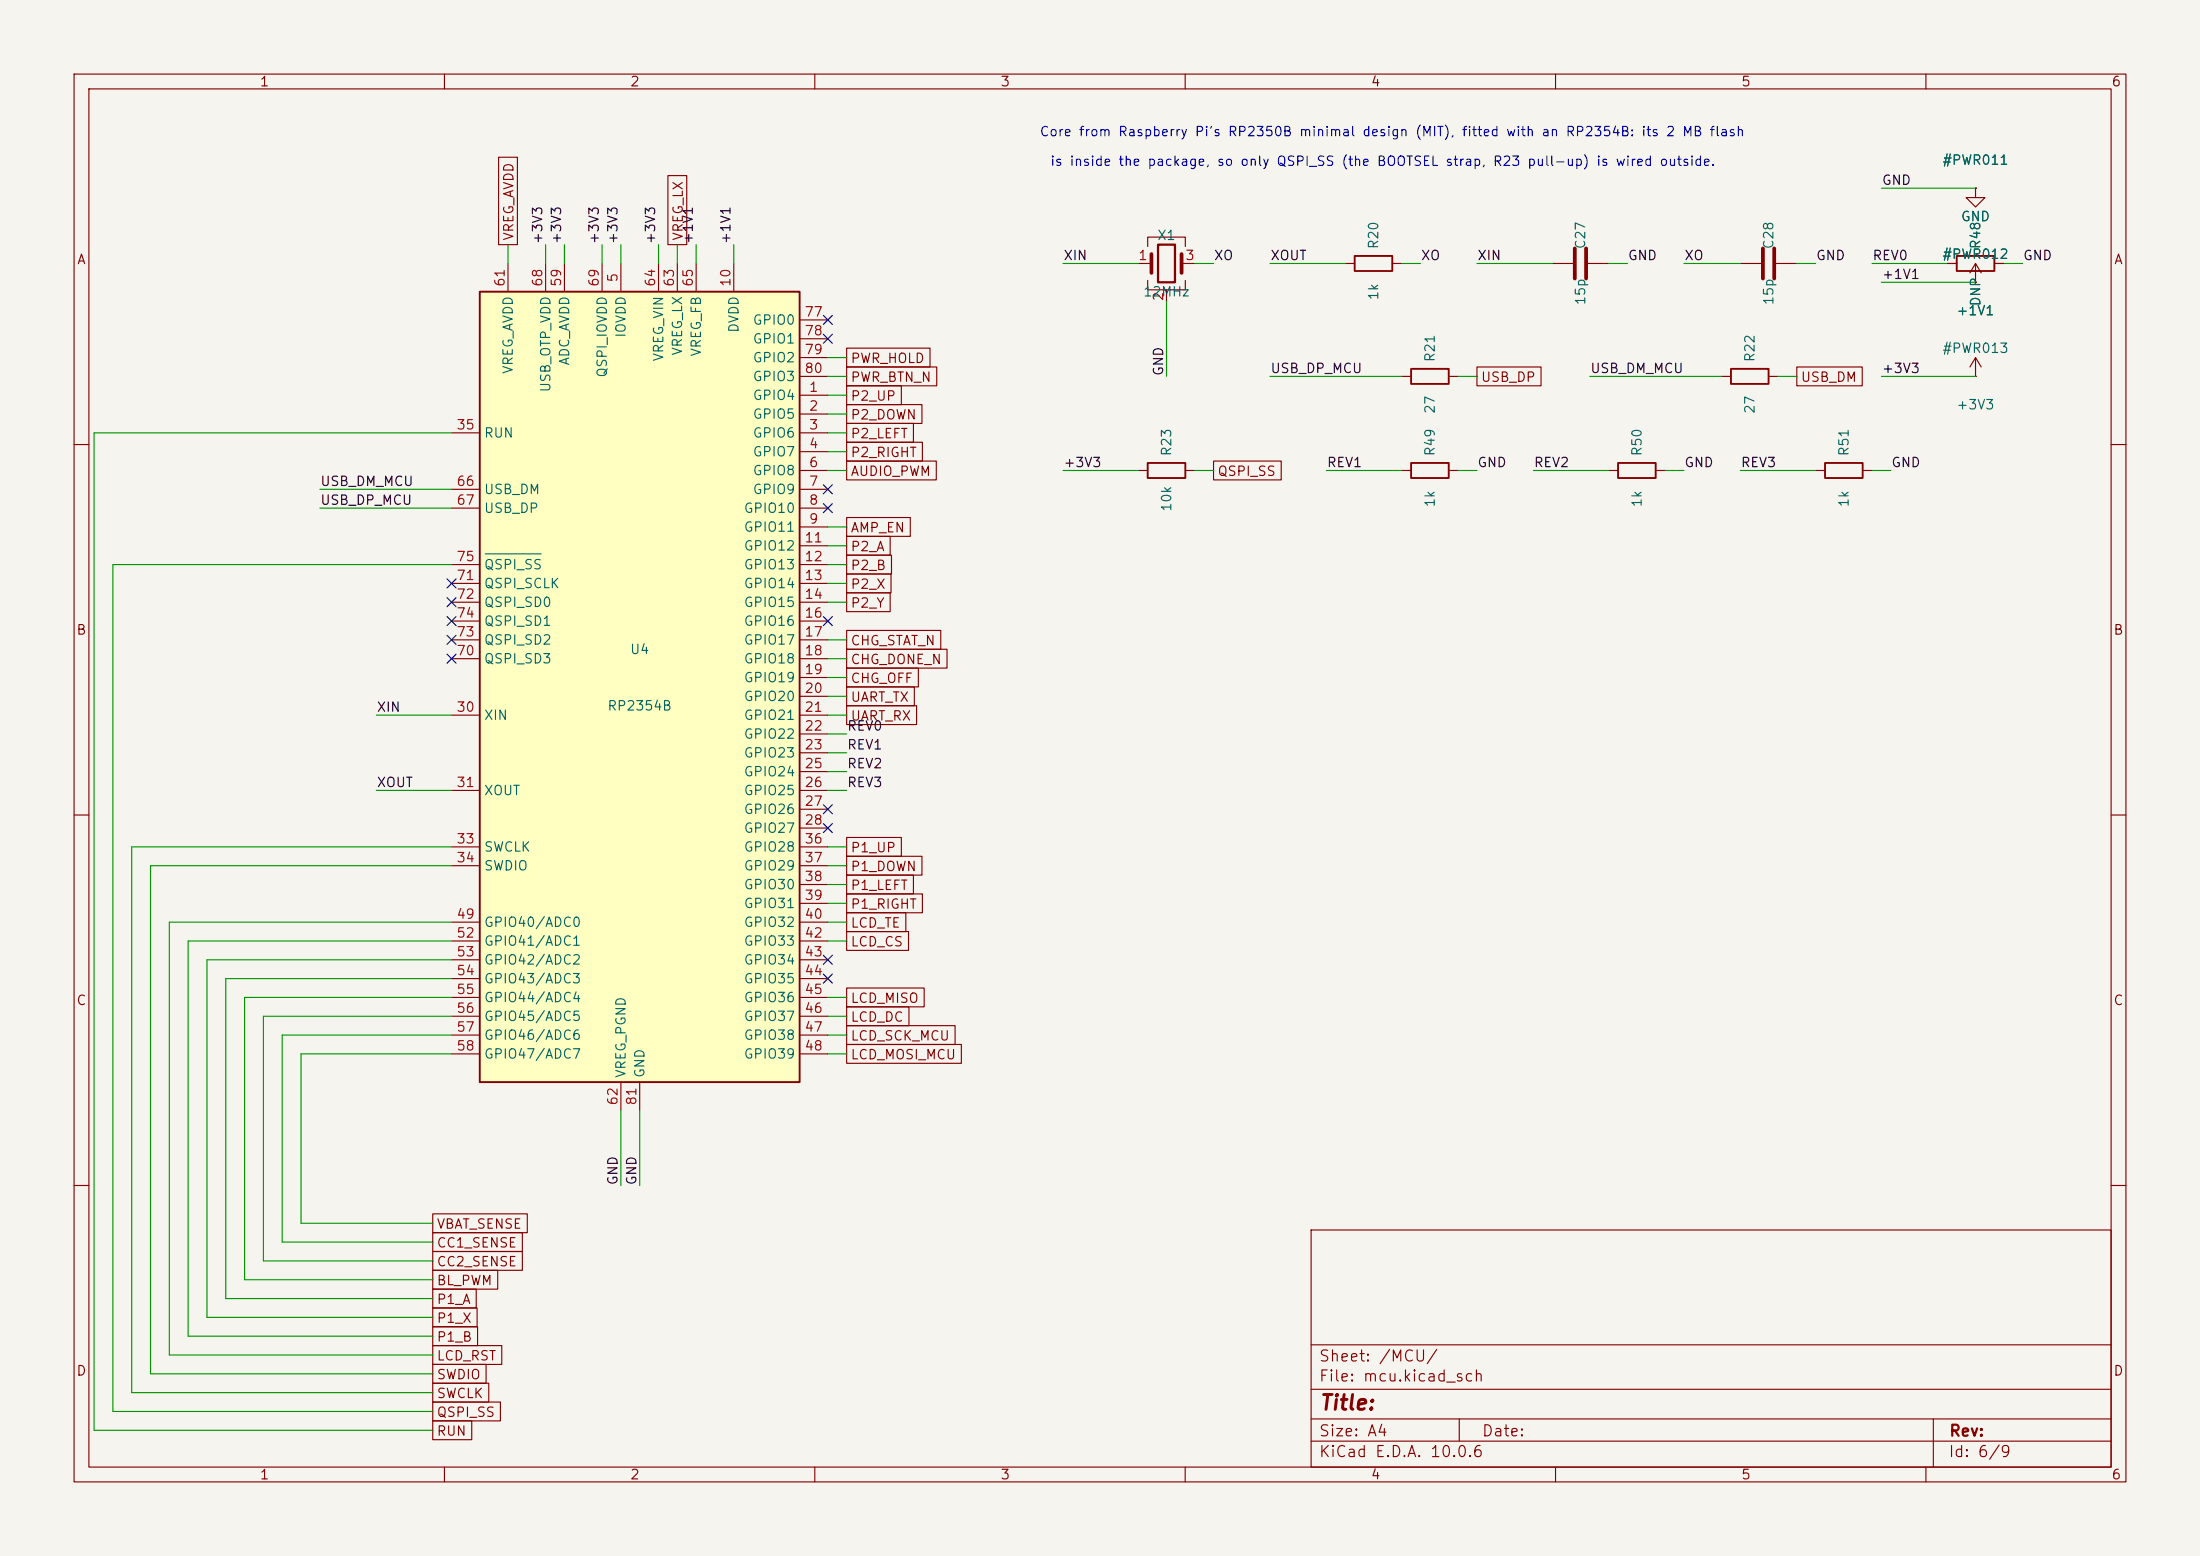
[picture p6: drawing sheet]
<svg xmlns="http://www.w3.org/2000/svg" width="297mm" height="210mm" viewBox="0 0 297 210" stroke-linecap="round" stroke-linejoin="round" font-family="sans-serif">
<path d="M0 0h297v210h-297z" fill="#f5f4ef" stroke="#f5f4ef" stroke-width=".14"/>
<g fill="none" stroke="#840000" stroke-width=".15">
<path d="M10 10h277v190h-277zM12 12h273v186h-273zM60 10v2M110 10v2M160 10v2M210 10v2M260 10v2M10 60h2M153.7 63.5h1.2M160 63.5h1.3M245.1 63.5h1.3M251.5 63.5h1.2"/>
<path d="M285 60h2M10 110h2M285 110h2M10 160h2M177 166h108v32h-108zM285 160h2M60 198v2M110 198v2M160 198v2M177 194.5h108M177 191.5h108M177 187.5h108"/>
<path d="M177 181.5h108M197 191.5v3M210 198v2M260 198v2M261 191.5v6.5"/>
</g>
<path d="M154.9 62.5h5.1v2h-5.1zM246.4 62.5h5.1v2h-5.1z" fill="none" stroke="#840000" stroke-width=".25"/>
<path d="M64.8 39.4h43.1v106.7h-43.1z" fill="#ffffc2"/>
<path d="M64.8 39.4h43.1v106.7h-43.1zM182.9 34.5h5.1v2.1h-5.1zM264.2 34.5h5v2.1h-5zM190.5 49.8h5.1v2h-5.1zM233.7 49.8h5.1v2h-5.1zM190.5 62.5h5.1v2h-5.1zM218.4 62.5h5.1v2h-5.1z" fill="none" stroke="#840000" stroke-width=".25"/>
<g fill="none" stroke="#840000" stroke-width=".15">
<path d="M67.3 21.2h2.6v11.8h-2.6zM68.6 35.6v3.8M73.7 35.6v3.8M76.2 35.6v3.8M81.3 35.6v3.8M83.8 35.6v3.8M88.9 35.6v3.8M90.2 23.7h2.5v9.3h-2.5zM91.4 35.6v3.8M94 35.6v3.8M99.1 35.6v3.8M153.7 35.6h1.7"/>
<path d="M154.9 33.3v-1.3h5.1v1.3M154.9 37.8v1.3h5.1v-1.3M157.5 39.1v1.5M159.5 35.6h1.8M181.6 35.6h1.3M188 35.6h1.2M209.5 35.6h2.8M214.4 35.6h2.8M234.9 35.6h2.8M239.8 35.6h2.8M262.9 35.6h1.3M266.7 25.4v1.3h1.3l-1.3 1.2-1.3-1.2h1.3"/>
<path d="M266.7 25.4h.1M266.7 38.1h.1M266.7 35.6v2.5M266.7 35.6l-.8 1.2M266.7 35.6l.8 1.2M269.2 35.6h1.3M61 58.4h3.8M107.9 53.3h3.9M107.9 55.9h3.9M107.9 58.4h3.9M107.9 43.2h3.9M107.9 45.7h3.9"/>
<path d="M107.9 48.3h3.9M107.9 50.8h3.9M114.3 57.1h9v2.6h-9zM114.3 59.7h10.2v2.5h-10.2zM114.3 52.1h7.4v2.5h-7.4zM114.3 47h11.3v2.5h-11.3zM114.3 49.5h12.2v2.6h-12.2zM114.3 54.6h10.2v2.6h-10.2zM189.2 50.8h1.3M195.6 50.8h1.2M199.4 49.5h8.6v2.6h-8.6zM232.4 50.8h1.3"/>
<path d="M238.8 50.8h1.2M242.6 49.5h8.8v2.6h-8.8zM266.7 50.8h.1M266.7 48.3l-.8 1.2M266.7 48.3l.8 1.2M266.7 48.3v2.5M61 66h3.8M61 68.6h3.8M61 76.2h3.8M61 78.7h3.8M107.9 61h3.9M107.9 63.5h3.9"/>
<path d="M107.9 66h3.9M107.9 68.6h3.9M107.9 71.1h3.9M107.9 73.7h3.9M107.9 76.2h3.9M107.9 78.7h3.9M114.3 77.5h6v2.5h-6zM114.3 74.9h6.1v2.6h-6.1zM114.3 62.2h12.1v2.6h-12.1zM114.3 69.8h8.6v2.6h-8.6zM114.3 72.4h5.9v2.5h-5.9zM163.8 62.2h9.2v2.6h-9.2z"/>
<path d="M189.2 63.5h1.3M195.6 63.5h1.2M217.2 63.5h1.2M223.5 63.5h1.3M61 81.3h3.8M61 83.8h3.8M61 86.4h3.8M61 88.9h3.8M61 96.5h3.8M107.9 81.3h3.9M107.9 83.8h3.9M107.9 86.4h3.9"/>
<path d="M107.9 88.9h3.9M107.9 91.4h3.9M107.9 94h3.9M107.9 96.5h3.9M107.9 99.1h3.9M114.3 80h5.9v2.6h-5.9zM114.3 85.1h12.7v2.5h-12.7zM114.3 87.6h13.6v2.6h-13.6zM114.3 90.2h9.7v2.5h-9.7zM114.3 95.2h9.4v2.6h-9.4zM114.3 92.7h9.1v2.6h-9.1zM61 106.7h3.8"/>
<path d="M61 114.3h3.8M61 116.8h3.8M107.9 119.4h3.9M107.9 101.6h3.9M107.9 104.1h3.9M107.9 106.7h3.9M107.9 109.2h3.9M107.9 111.8h3.9M107.9 114.3h3.9M107.9 116.8h3.9M114.3 113h7.4v2.6h-7.4zM114.3 115.6h10.2v2.5h-10.2z"/>
<path d="M114.3 118.1h9v2.6h-9zM61 124.5h3.8M61 127h3.8M61 129.5h3.8M61 132.1h3.8M61 134.6h3.8M61 137.2h3.8M61 139.7h3.8M107.9 121.9h3.9M107.9 124.5h3.9M107.9 127h3.9M107.9 129.5h3.9"/>
<path d="M107.9 132.1h3.9M107.9 134.6h3.9M107.9 137.2h3.9M107.9 139.7h3.9M114.3 120.6h10.2v2.6h-10.2zM114.3 123.2h8v2.5h-8zM114.3 125.7h8.3v2.6h-8.3zM114.3 133.3h10.5v2.6h-10.5zM114.3 135.9h8.4v2.5h-8.4zM114.3 138.4h14.6v2.6h-14.6zM61 142.2h3.8M83.8 146.1v3.8"/>
<path d="M86.4 146.1v3.8M107.9 142.2h3.9M114.3 141h15.5v2.5h-15.5zM58.4 174h5.9v2.5h-5.9zM58.4 171.4h8.8v2.6h-8.8zM58.4 168.9h12.1v2.6h-12.1zM58.4 166.4h12.1v2.5h-12.1zM58.4 163.8h12.8v2.6h-12.8zM58.4 176.5h6v2.6h-6zM58.4 179.1h6.1v2.5h-6.1zM58.4 181.6h9.3v2.6h-9.3zM58.4 184.1h7.2v2.6h-7.2z"/>
<path d="M58.4 186.7h7.6v2.5h-7.6zM58.4 189.2h9.2v2.6h-9.2zM58.4 191.8h5.3v2.5h-5.3z"/>
</g>
<path d="M65.5 74.8h7.6" fill="none" stroke="#006464" stroke-width=".15"/>
<path d="M155.4 34.3v2.5M159.5 34.3v2.5M212.6 33.5v4.1M214.1 33.5v4.1M238 33.5v4.1M239.5 33.5v4.1" fill="none" stroke="#840000" stroke-width=".51"/>
<path d="M156.3 33h2.3v5.1h-2.3z" fill="none" stroke="#840000" stroke-width=".3"/>
<g fill="none" stroke="#009600" stroke-width=".15">
<path d="M68.6 33v2.6M73.7 33v2.6M76.2 33v2.6M81.3 33v2.6M83.8 33v2.6M88.9 33v2.6M91.4 33v2.6M94 33v2.6M99.1 33v2.6M143.5 35.6h10.2M161.3 35.6h2.5M171.4 35.6h10.2"/>
<path d="M189.2 35.6h2.6M199.4 35.6h10.1M217.2 35.6h2.5M227.3 35.6h7.6M242.6 35.6h2.5M252.7 35.6h10.2M254 38.1h12.7M254 25.4h12.7M270.5 35.6h2.5M61 58.4h-48.3v134.6h45.7M111.8 50.8h2.5M111.8 58.4h2.5"/>
<path d="M111.8 55.9h2.5M111.8 48.3h2.5M111.8 53.3h2.5M157.5 40.6v10.2M171.4 50.8h17.8M196.8 50.8h2.6M214.6 50.8h17.8M240 50.8h2.6M254 50.8h12.7M43.2 68.6h17.8M43.2 66h17.8M61 76.2h-45.8v114.3h43.2"/>
<path d="M111.8 76.2h2.5M111.8 73.7h2.5M111.8 71.1h2.5M111.8 63.5h2.5M111.8 78.7h2.5M111.8 61h2.5M143.5 63.5h10.2M161.3 63.5h2.5M179.1 63.5h10.1M196.8 63.5h2.6M207 63.5h10.2M224.8 63.5h2.5"/>
<path d="M234.9 63.5h10.2M252.7 63.5h2.6M50.8 96.5h10.2M111.8 81.3h2.5M111.8 86.4h2.5M111.8 96.5h2.5M111.8 88.9h2.5M111.8 91.4h2.5M111.8 94h2.5M111.8 99.1h2.5M50.8 106.7h10.2M61 114.3h-43.2v73.7h40.6"/>
<path d="M61 116.8h-40.7v68.6h38.1M111.8 114.3h2.5M111.8 116.8h2.5M111.8 106.7h2.5M111.8 119.4h2.5M111.8 101.6h2.5M111.8 104.1h2.5M61 139.7h-22.9v27.9h20.3M61 127h-35.6v53.3h33M61 129.5h-33.1v48.3h30.5M61 137.2h-25.4v33h22.8M61 132.1h-30.5v43.2h27.9"/>
<path d="M61 124.5h-38.1v58.4h35.5M61 134.6h-28v38.1h25.4M111.8 127h2.5M111.8 124.5h2.5M111.8 121.9h2.5M111.8 134.6h2.5M111.8 137.2h2.5M111.8 139.7h2.5M61 142.2h-20.4v22.9h17.8M83.8 149.9v10.1M86.4 149.9v10.1M111.8 142.2h2.5"/>
</g>
<g fill="none" stroke="#000084" stroke-width=".15">
<path d="M111.2 42.6l1.2 1.2M111.2 45.1l1.2 1.2M112.4 42.6l-1.2 1.2M112.4 45.1l-1.2 1.2M60.4 78.1l1.2 1.2M61.6 78.1l-1.2 1.2M111.2 68l1.2 1.2M111.2 65.4l1.2 1.2M112.4 68l-1.2 1.2M112.4 65.4l-1.2 1.2M60.4 80.7l1.2 1.2M60.4 83.2l1.2 1.2"/>
<path d="M60.4 85.8l1.2 1.2M60.4 88.3l1.2 1.2M61.6 80.7l-1.2 1.2M61.6 83.2l-1.2 1.2M61.6 85.8l-1.2 1.2M61.6 88.3l-1.2 1.2M111.2 83.2l1.2 1.2M112.4 83.2l-1.2 1.2M111.2 111.2l1.2 1.2M111.2 108.6l1.2 1.2M112.4 111.2l-1.2 1.2M112.4 108.6l-1.2 1.2"/>
<path d="M111.2 128.9l1.2 1.2M111.2 131.5l1.2 1.2M112.4 128.9l-1.2 1.2M112.4 131.5l-1.2 1.2"/>
</g>
<text font-size="2" fill="#840000" x="178" y="190.8">Title:</text>
<g font-size="1.5" fill="#840000">
<text x="178" y="184.1">Sheet: /MCU/</text>
<text x="178" y="186.8">File: mcu.kicad_sch</text>
<text x="178" y="197">KiCad E.D.A. 10.0.6</text>
<text x="178" y="194.2">Size: A4</text>
<text x="200" y="194.2">Date:</text>
<text x="263" y="197">Id: 6/9</text>
<text x="263" y="194.2">Rev:</text>
</g>
<g font-size="1.3" fill="#840000">
<text x="35" y="12">1</text>
<text x="85" y="12">2</text>
<text x="135" y="12">3</text>
<text x="185" y="12">4</text>
<text x="235" y="12">5</text>
<text x="285" y="12">6</text>
<text x="10.3" y="36">A</text>
<text x="69.6" y="32.6" transform="rotate(-90 69.6 32.6)">VREG_AVDD</text>
<text x="92.5" y="32.6" transform="rotate(-90 92.5 32.6)">VREG_LX</text>
<text x="285.3" y="36">A</text>
<text x="114.7" y="49.3">PWR_HOLD</text>
<text x="114.7" y="51.9">PWR_BTN_N</text>
<text x="199.8" y="51.9">USB_DP</text>
<text x="243" y="51.9">USB_DM</text>
<text x="114.7" y="59.5">P2_LEFT</text>
<text x="114.7" y="54.4">P2_UP</text>
<text x="114.7" y="56.9">P2_DOWN</text>
<text x="114.7" y="62">P2_RIGHT</text>
<text x="114.7" y="64.6">AUDIO_PWM</text>
<text x="164.3" y="64.6">QSPI_SS</text>
<text x="114.7" y="77.3">P2_B</text>
<text x="114.7" y="72.2">AMP_EN</text>
<text x="114.7" y="74.7">P2_A</text>
<text x="114.7" y="79.8">P2_X</text>
<text x="114.7" y="82.3">P2_Y</text>
<text x="10.2" y="86">B</text>
<text x="114.7" y="87.4">CHG_STAT_N</text>
<text x="114.7" y="90">CHG_DONE_N</text>
<text x="285.2" y="86">B</text>
<text x="114.7" y="92.5">CHG_OFF</text>
<text x="114.7" y="95">UART_TX</text>
<text x="114.7" y="97.6">UART_RX</text>
<text x="114.7" y="115.4">P1_UP</text>
<text x="114.7" y="117.9">P1_DOWN</text>
<text x="114.7" y="120.4">P1_LEFT</text>
<text x="114.7" y="123">P1_RIGHT</text>
<text x="114.7" y="125.5">LCD_TE</text>
<text x="114.7" y="128.1">LCD_CS</text>
<text x="10.2" y="136">C</text>
<text x="114.7" y="135.7">LCD_MISO</text>
<text x="285.2" y="136">C</text>
<text x="114.7" y="138.2">LCD_DC</text>
<text x="114.7" y="140.8">LCD_SCK_MCU</text>
<text x="114.7" y="143.3">LCD_MOSI_MCU</text>
<text x="58.9" y="166.2">VBAT_SENSE</text>
<text x="58.9" y="173.8">BL_PWM</text>
<text x="58.9" y="171.2">CC2_SENSE</text>
<text x="58.9" y="168.7">CC1_SENSE</text>
<text x="58.9" y="176.3">P1_A</text>
<text x="58.9" y="178.9">P1_X</text>
<text x="10.2" y="186">D</text>
<text x="58.9" y="183.9">LCD_RST</text>
<text x="58.9" y="181.4">P1_B</text>
<text x="285.2" y="186">D</text>
<text x="58.9" y="186.5">SWDIO</text>
<text x="58.9" y="189">SWCLK</text>
<text x="58.9" y="191.6">QSPI_SS</text>
<text x="58.9" y="194.1">RUN</text>
<text x="35" y="200">1</text>
<text x="85" y="200">2</text>
<text x="135" y="200">3</text>
<text x="185" y="200">4</text>
<text x="235" y="200">5</text>
<text x="285" y="200">6</text>
</g>
<g font-size="1.3" fill="#0000c2">
<text x="140.3" y="18.7">Core from Raspberry Pi's RP2350B minimal design (MIT), fitted with an RP2354B: its 2 MB flash</text>
<text x="141.7" y="22.7">is inside the package, so only QSPI_SS (the BOOTSEL strap, R23 pull-up) is wired outside.</text>
</g>
<g font-size="1.3" fill="#006464">
<text x="262.1" y="22.6">#PWR011</text>
<text x="156.1" y="32.7">X1</text>
<text x="186.4" y="33.7" transform="rotate(-90 186.4 33.7)">R20</text>
<text x="214.3" y="33.7" transform="rotate(-90 214.3 33.7)">C27</text>
<text x="239.7" y="33.7" transform="rotate(-90 239.7 33.7)">C28</text>
<text x="262.1" y="35.3">#PWR012</text>
<text x="264.6" y="30.2">GND</text>
<text x="267.7" y="33.7" transform="rotate(-90 267.7 33.7)">R48</text>
<text x="154.2" y="40.3">12MHz</text>
<text x="186.4" y="40.6" transform="rotate(-90 186.4 40.6)">1k</text>
<text x="214.3" y="41.3" transform="rotate(-90 214.3 41.3)">15p</text>
<text x="239.7" y="41.3" transform="rotate(-90 239.7 41.3)">15p</text>
<text x="267.7" y="41.4" transform="rotate(-90 267.7 41.4)">DNP</text>
<text x="84.8" y="45.7" transform="rotate(-90 84.8 45.7)">IOVDD</text>
<text x="100" y="45" transform="rotate(-90 100 45)">DVDD</text>
<text x="101.5" y="44.1">GPIO0</text>
<text x="101.5" y="46.7">GPIO1</text>
<text x="262.1" y="48">#PWR013</text>
<text x="264" y="42.9">+1V1</text>
<text x="69.5" y="50.6" transform="rotate(-90 69.5 50.6)">VREG_AVDD</text>
<text x="74.6" y="53" transform="rotate(-90 74.6 53)">USB_OTP_VDD</text>
<text x="77.2" y="49.4" transform="rotate(-90 77.2 49.4)">ADC_AVDD</text>
<text x="82.2" y="51.1" transform="rotate(-90 82.2 51.1)">QSPI_IOVDD</text>
<text x="89.9" y="48.9" transform="rotate(-90 89.9 48.9)">VREG_VIN</text>
<text x="92.4" y="48.1" transform="rotate(-90 92.4 48.1)">VREG_LX</text>
<text x="94.9" y="48.2" transform="rotate(-90 94.9 48.2)">VREG_FB</text>
<text x="101.5" y="49.2">GPIO2</text>
<text x="101.5" y="51.8">GPIO3</text>
<text x="194" y="49" transform="rotate(-90 194 49)">R21</text>
<text x="237.2" y="49" transform="rotate(-90 237.2 49)">R22</text>
<text x="65.3" y="59.4">RUN</text>
<text x="101.5" y="54.3">GPIO4</text>
<text x="101.5" y="56.8">GPIO5</text>
<text x="101.5" y="59.4">GPIO6</text>
<text x="194" y="55.9" transform="rotate(-90 194 55.9)">27</text>
<text x="237.2" y="55.9" transform="rotate(-90 237.2 55.9)">27</text>
<text x="264" y="55.6">+3V3</text>
<text x="101.5" y="61.9">GPIO7</text>
<text x="101.5" y="64.5">GPIO8</text>
<text x="158.4" y="61.7" transform="rotate(-90 158.4 61.7)">R23</text>
<text x="194" y="61.7" transform="rotate(-90 194 61.7)">R49</text>
<text x="221.9" y="61.7" transform="rotate(-90 221.9 61.7)">R50</text>
<text x="249.9" y="61.7" transform="rotate(-90 249.9 61.7)">R51</text>
<text x="65.3" y="67">USB_DM</text>
<text x="65.3" y="69.5">USB_DP</text>
<text x="100.3" y="69.5">GPIO10</text>
<text x="101.5" y="67">GPIO9</text>
<text x="158.4" y="69.2" transform="rotate(-90 158.4 69.2)">10k</text>
<text x="194" y="68.6" transform="rotate(-90 194 68.6)">1k</text>
<text x="221.9" y="68.6" transform="rotate(-90 221.9 68.6)">1k</text>
<text x="249.9" y="68.6" transform="rotate(-90 249.9 68.6)">1k</text>
<text x="65.3" y="77.2">QSPI_SS</text>
<text x="100.3" y="72.1">GPIO11</text>
<text x="100.3" y="74.6">GPIO12</text>
<text x="100.3" y="77.2">GPIO13</text>
<text x="65.3" y="79.7">QSPI_SCLK</text>
<text x="65.3" y="82.2">QSPI_SD0</text>
<text x="100.3" y="79.7">GPIO14</text>
<text x="100.3" y="82.2">GPIO15</text>
<text x="65.3" y="89.9">QSPI_SD3</text>
<text x="65.3" y="87.3">QSPI_SD2</text>
<text x="65.3" y="84.8">QSPI_SD1</text>
<text x="85" y="88.6">U4</text>
<text x="100.3" y="84.8">GPIO16</text>
<text x="100.3" y="87.3">GPIO17</text>
<text x="100.3" y="89.9">GPIO18</text>
<text x="100.3" y="92.4">GPIO19</text>
<text x="100.3" y="94.9">GPIO20</text>
<text x="65.3" y="97.5">XIN</text>
<text x="81.9" y="96.2">RP2354B</text>
<text x="100.3" y="97.5">GPIO21</text>
<text x="100.3" y="100">GPIO22</text>
<text x="65.3" y="107.6">XOUT</text>
<text x="100.3" y="102.6">GPIO23</text>
<text x="100.3" y="105.1">GPIO24</text>
<text x="100.3" y="107.6">GPIO25</text>
<text x="100.3" y="110.2">GPIO26</text>
<text x="100.3" y="112.7">GPIO27</text>
<text x="65.3" y="115.3">SWCLK</text>
<text x="65.3" y="117.8">SWDIO</text>
<text x="100.3" y="115.3">GPIO28</text>
<text x="100.3" y="117.8">GPIO29</text>
<text x="65.3" y="125.4">GPIO40/ADC0</text>
<text x="100.3" y="120.3">GPIO30</text>
<text x="100.3" y="122.9">GPIO31</text>
<text x="100.3" y="125.4">GPIO32</text>
<text x="65.3" y="128">GPIO41/ADC1</text>
<text x="65.3" y="130.5">GPIO42/ADC2</text>
<text x="100.3" y="128">GPIO33</text>
<text x="100.3" y="130.5">GPIO34</text>
<text x="65.3" y="133">GPIO43/ADC3</text>
<text x="65.3" y="135.6">GPIO44/ADC4</text>
<text x="100.3" y="133">GPIO35</text>
<text x="100.3" y="135.6">GPIO36</text>
<text x="65.3" y="138.1">GPIO45/ADC5</text>
<text x="65.3" y="140.7">GPIO46/ADC6</text>
<text x="65.3" y="143.2">GPIO47/ADC7</text>
<text x="100.3" y="138.1">GPIO37</text>
<text x="100.3" y="140.7">GPIO38</text>
<text x="100.3" y="143.2">GPIO39</text>
<text x="84.8" y="145.6" transform="rotate(-90 84.8 145.6)">VREG_PGND</text>
<text x="87.3" y="145.6" transform="rotate(-90 87.3 145.6)">GND</text>
</g>
<g font-size="1.3" fill="#0f0f0f">
<text x="254" y="25.3">GND</text>
<text x="73.5" y="33" transform="rotate(-90 73.5 33)">+3V3</text>
<text x="76.1" y="33" transform="rotate(-90 76.1 33)">+3V3</text>
<text x="81.2" y="33" transform="rotate(-90 81.2 33)">+3V3</text>
<text x="83.7" y="33" transform="rotate(-90 83.7 33)">+3V3</text>
<text x="88.8" y="33" transform="rotate(-90 88.8 33)">+3V3</text>
<text x="93.9" y="33" transform="rotate(-90 93.9 33)">+1V1</text>
<text x="98.9" y="33" transform="rotate(-90 98.9 33)">+1V1</text>
<text x="143.5" y="35.4">XIN</text>
<text x="163.8" y="35.4">XO</text>
<text x="171.4" y="35.4">XOUT</text>
<text x="191.7" y="35.4">XO</text>
<text x="199.4" y="35.4">XIN</text>
<text x="219.7" y="35.4">GND</text>
<text x="227.3" y="35.4">XO</text>
<text x="245.1" y="35.4">GND</text>
<text x="252.7" y="35.4">REV0</text>
<text x="273" y="35.4">GND</text>
<text x="254" y="38">+1V1</text>
<text x="157.4" y="50.8" transform="rotate(-90 157.4 50.8)">GND</text>
<text x="171.4" y="50.7">USB_DP_MCU</text>
<text x="214.6" y="50.7">USB_DM_MCU</text>
<text x="254" y="50.7">+3V3</text>
<text x="43.2" y="65.9">USB_DM_MCU</text>
<text x="143.5" y="63.4">+3V3</text>
<text x="179" y="63.4">REV1</text>
<text x="199.4" y="63.4">GND</text>
<text x="207" y="63.4">REV2</text>
<text x="227.3" y="63.4">GND</text>
<text x="234.9" y="63.4">REV3</text>
<text x="255.2" y="63.4">GND</text>
<text x="43.2" y="68.5">USB_DP_MCU</text>
<text x="50.8" y="96.4">XIN</text>
<text x="114.3" y="101.5">REV1</text>
<text x="114.3" y="98.9">REV0</text>
<text x="50.8" y="106.6">XOUT</text>
<text x="114.3" y="106.6">REV3</text>
<text x="114.3" y="104">REV2</text>
<text x="83.7" y="160" transform="rotate(-90 83.7 160)">GND</text>
<text x="86.2" y="160" transform="rotate(-90 86.2 160)">GND</text>
</g>
<g font-size="1.3" fill="#a90000">
<text x="153.6" y="35.4">1</text>
<text x="159.9" y="35.4">3</text>
<text x="68.4" y="38.8" transform="rotate(-90 68.4 38.8)">61</text>
<text x="73.5" y="38.8" transform="rotate(-90 73.5 38.8)">68</text>
<text x="76.1" y="38.8" transform="rotate(-90 76.1 38.8)">59</text>
<text x="81.1" y="38.8" transform="rotate(-90 81.1 38.8)">69</text>
<text x="83.7" y="38.2" transform="rotate(-90 83.7 38.2)">5</text>
<text x="88.8" y="38.8" transform="rotate(-90 88.8 38.8)">64</text>
<text x="91.3" y="38.8" transform="rotate(-90 91.3 38.8)">63</text>
<text x="93.8" y="38.8" transform="rotate(-90 93.8 38.8)">65</text>
<text x="98.9" y="38.8" transform="rotate(-90 98.9 38.8)">10</text>
<text x="157.3" y="40.7" transform="rotate(-90 157.3 40.7)">2</text>
<text x="108.5" y="43">77</text>
<text x="108.5" y="45.6">78</text>
<text x="108.5" y="48.1">79</text>
<text x="108.5" y="50.7">80</text>
<text x="109.1" y="53.2">1</text>
<text x="61.5" y="58.3">35</text>
<text x="109.1" y="55.7">2</text>
<text x="109.1" y="58.3">3</text>
<text x="61.5" y="65.9">66</text>
<text x="109.1" y="60.8">4</text>
<text x="109.1" y="63.4">6</text>
<text x="109.1" y="65.9">7</text>
<text x="61.5" y="68.4">67</text>
<text x="109.1" y="68.4">8</text>
<text x="109.1" y="71">9</text>
<text x="61.5" y="76.1">75</text>
<text x="108.5" y="73.5">11</text>
<text x="108.5" y="76.1">12</text>
<text x="61.5" y="78.6">71</text>
<text x="61.5" y="81.1">72</text>
<text x="61.5" y="83.7">74</text>
<text x="108.5" y="78.6">13</text>
<text x="108.5" y="81.1">14</text>
<text x="108.5" y="83.7">16</text>
<text x="61.5" y="88.8">70</text>
<text x="61.5" y="86.2">73</text>
<text x="108.5" y="86.2">17</text>
<text x="108.5" y="88.8">18</text>
<text x="108.5" y="91.3">19</text>
<text x="108.5" y="93.8">20</text>
<text x="61.5" y="96.4">30</text>
<text x="108.5" y="96.4">21</text>
<text x="108.5" y="98.9">22</text>
<text x="108.5" y="101.5">23</text>
<text x="61.5" y="106.5">31</text>
<text x="108.5" y="104">25</text>
<text x="108.5" y="106.5">26</text>
<text x="108.5" y="109.1">27</text>
<text x="108.5" y="111.6">28</text>
<text x="61.5" y="114.2">33</text>
<text x="61.5" y="116.7">34</text>
<text x="108.5" y="119.2">38</text>
<text x="108.5" y="114.2">36</text>
<text x="108.5" y="116.7">37</text>
<text x="61.5" y="124.3">49</text>
<text x="108.5" y="121.8">39</text>
<text x="108.5" y="124.3">40</text>
<text x="61.5" y="126.9">52</text>
<text x="61.5" y="129.4">53</text>
<text x="61.5" y="131.9">54</text>
<text x="108.5" y="126.9">42</text>
<text x="108.5" y="129.4">43</text>
<text x="108.5" y="131.9">44</text>
<text x="61.5" y="134.5">55</text>
<text x="61.5" y="137">56</text>
<text x="108.5" y="134.5">45</text>
<text x="108.5" y="137">46</text>
<text x="61.5" y="139.6">57</text>
<text x="61.5" y="142.1">58</text>
<text x="108.5" y="139.6">47</text>
<text x="108.5" y="142.1">48</text>
<text x="83.7" y="149.3" transform="rotate(-90 83.7 149.3)">62</text>
<text x="86.2" y="149.3" transform="rotate(-90 86.2 149.3)">81</text>
</g>
</svg>
